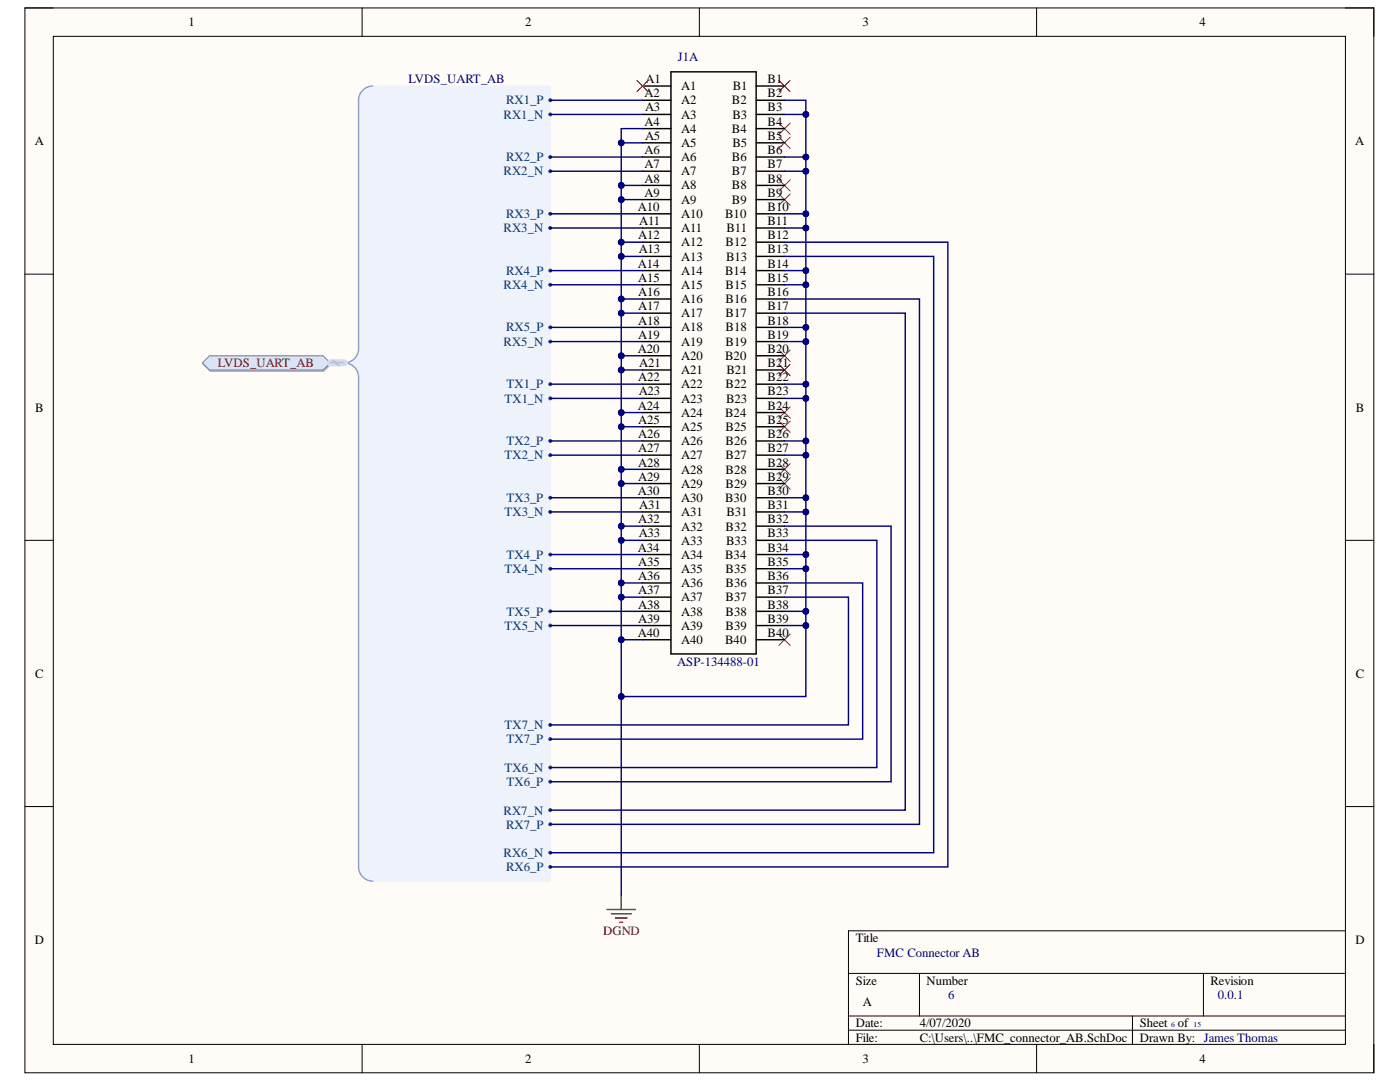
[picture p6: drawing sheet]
<svg xmlns="http://www.w3.org/2000/svg" width="279mm" height="216mm" viewBox="0 0 279 216" stroke-linecap="round" stroke-linejoin="round" font-family="sans-serif">
<path d="M5 1.6h269.2v212.5h-269.2z" fill-rule="evenodd" fill="#fffcf8"/>
<path d="M5 1.6h269.2v212.5h-269.2z" fill="none" stroke="#000" stroke-width=".2"/>
<path d="M10.6 7.3h257.9v201.1h-257.9z" fill-rule="evenodd" fill="#fffcf8"/>
<g fill="none" stroke="#000" stroke-width=".2">
<path d="M5 1.6h5.6M10.6 7.3h257.9v201.1h-257.9zM72.3 1.6v5.7M139.6 1.6v5.7M206.9 1.6v5.7M268.5 1.6h5.7v5.7M5 54.7h5.6M268.5 54.7h5.7M5 107.8h5.6M268.5 107.8h5.7M5 160.9h5.6M268.5 160.9h5.7"/>
<path d="M169.3 194.2h99.2M183.5 194.2v8.5M240.2 194.2v8.5M268.5 185.7h-99.2v22.7M72.3 208.4v5.7M139.6 208.4v5.7M169.3 202.7h99.2M169.3 205.6h99.2M206.9 208.4v5.7M226 202.7v5.7M274.2 208.4v5.7"/>
</g>
<path d="M124 178.7v2.8M121.1 181.5h5.7M122 182.3h4M122.9 183.2h2.2M123.7 184h.6" fill="none" stroke="#800000" stroke-width=".29"/>
<path d="M71.9 18.6l1.1-1.1 1.4-.3h35.4v158.6h-35.4l-1.4-.3-1.1-1.1-.3-1.4v-98.5l-.7-1.1-1.5-1 1.5-.9 .7-1.2v-50.3z" fill-rule="evenodd" fill="#edf2fb"/>
<path d="M71.9 18.6l1.1-1.1 1.4-.3h35.4v158.6h-35.4l-1.4-.3-1.1-1.1-.3-1.4v-98.5l-.7-1.1-1.5-1 1.5-.9 .7-1.2v-50.3z" fill="none" stroke="#edf2fb" stroke-width=".2"/>
<path d="M74.4 17.2a2.83 2.83 0 0 0-2.8 2.8v49.6a2.83 2.83 0 0 1-2.9 2.8 2.83 2.83 0 0 1 2.9 2.8v97.8a2.83 2.83 0 0 0 2.8 2.8" fill="none" stroke="#8f9ec9" stroke-width=".29"/>
<circle cx="109.8" cy="20" r=".28" fill="#003a70"/>
<circle cx="109.8" cy="20" r=".28" fill="none" stroke="#003a70" stroke-width=".2"/>
<circle cx="109.8" cy="22.8" r=".28" fill="#003a70"/>
<circle cx="109.8" cy="22.8" r=".28" fill="none" stroke="#003a70" stroke-width=".2"/>
<circle cx="109.8" cy="31.3" r=".28" fill="#003a70"/>
<circle cx="109.8" cy="31.3" r=".28" fill="none" stroke="#003a70" stroke-width=".2"/>
<circle cx="109.8" cy="34.2" r=".28" fill="#003a70"/>
<circle cx="109.8" cy="34.2" r=".28" fill="none" stroke="#003a70" stroke-width=".2"/>
<circle cx="109.8" cy="42.7" r=".28" fill="#003a70"/>
<circle cx="109.8" cy="42.7" r=".28" fill="none" stroke="#003a70" stroke-width=".2"/>
<circle cx="109.8" cy="45.5" r=".28" fill="#003a70"/>
<circle cx="109.8" cy="45.5" r=".28" fill="none" stroke="#003a70" stroke-width=".2"/>
<circle cx="109.8" cy="54" r=".28" fill="#003a70"/>
<circle cx="109.8" cy="54" r=".28" fill="none" stroke="#003a70" stroke-width=".2"/>
<circle cx="109.8" cy="56.8" r=".28" fill="#003a70"/>
<circle cx="109.8" cy="56.8" r=".28" fill="none" stroke="#003a70" stroke-width=".2"/>
<circle cx="109.8" cy="65.3" r=".28" fill="#003a70"/>
<circle cx="109.8" cy="65.3" r=".28" fill="none" stroke="#003a70" stroke-width=".2"/>
<circle cx="109.8" cy="68.2" r=".28" fill="#003a70"/>
<circle cx="109.8" cy="68.2" r=".28" fill="none" stroke="#003a70" stroke-width=".2"/>
<circle cx="109.8" cy="76.7" r=".28" fill="#003a70"/>
<circle cx="109.8" cy="76.7" r=".28" fill="none" stroke="#003a70" stroke-width=".2"/>
<circle cx="109.8" cy="79.5" r=".28" fill="#003a70"/>
<circle cx="109.8" cy="79.5" r=".28" fill="none" stroke="#003a70" stroke-width=".2"/>
<circle cx="109.8" cy="88" r=".28" fill="#003a70"/>
<circle cx="109.8" cy="88" r=".28" fill="none" stroke="#003a70" stroke-width=".2"/>
<circle cx="109.8" cy="90.8" r=".28" fill="#003a70"/>
<circle cx="109.8" cy="90.8" r=".28" fill="none" stroke="#003a70" stroke-width=".2"/>
<circle cx="109.8" cy="99.3" r=".28" fill="#003a70"/>
<circle cx="109.8" cy="99.3" r=".28" fill="none" stroke="#003a70" stroke-width=".2"/>
<circle cx="109.8" cy="102.2" r=".28" fill="#003a70"/>
<circle cx="109.8" cy="102.2" r=".28" fill="none" stroke="#003a70" stroke-width=".2"/>
<circle cx="109.8" cy="110.7" r=".28" fill="#003a70"/>
<circle cx="109.8" cy="110.7" r=".28" fill="none" stroke="#003a70" stroke-width=".2"/>
<circle cx="109.8" cy="113.5" r=".28" fill="#003a70"/>
<circle cx="109.8" cy="113.5" r=".28" fill="none" stroke="#003a70" stroke-width=".2"/>
<circle cx="109.8" cy="122" r=".28" fill="#003a70"/>
<circle cx="109.8" cy="122" r=".28" fill="none" stroke="#003a70" stroke-width=".2"/>
<circle cx="109.8" cy="124.8" r=".28" fill="#003a70"/>
<circle cx="109.8" cy="124.8" r=".28" fill="none" stroke="#003a70" stroke-width=".2"/>
<circle cx="109.8" cy="156" r=".28" fill="#003a70"/>
<circle cx="109.8" cy="156" r=".28" fill="none" stroke="#003a70" stroke-width=".2"/>
<circle cx="109.8" cy="153.1" r=".28" fill="#003a70"/>
<circle cx="109.8" cy="153.1" r=".28" fill="none" stroke="#003a70" stroke-width=".2"/>
<circle cx="109.8" cy="147.5" r=".28" fill="#003a70"/>
<circle cx="109.8" cy="147.5" r=".28" fill="none" stroke="#003a70" stroke-width=".2"/>
<circle cx="109.8" cy="144.6" r=".28" fill="#003a70"/>
<circle cx="109.8" cy="144.6" r=".28" fill="none" stroke="#003a70" stroke-width=".2"/>
<circle cx="109.8" cy="164.5" r=".28" fill="#003a70"/>
<circle cx="109.8" cy="164.5" r=".28" fill="none" stroke="#003a70" stroke-width=".2"/>
<circle cx="109.8" cy="161.6" r=".28" fill="#003a70"/>
<circle cx="109.8" cy="161.6" r=".28" fill="none" stroke="#003a70" stroke-width=".2"/>
<circle cx="109.8" cy="173" r=".28" fill="#003a70"/>
<circle cx="109.8" cy="173" r=".28" fill="none" stroke="#003a70" stroke-width=".2"/>
<circle cx="109.8" cy="170.1" r=".28" fill="#003a70"/>
<circle cx="109.8" cy="170.1" r=".28" fill="none" stroke="#003a70" stroke-width=".2"/>
<path d="M40.5 72.7l1.4-1.4h22.7l1.4 1.4-1.4 1.4h-22.7z" fill-rule="evenodd" fill="#bac0ca"/>
<path d="M40.5 72.7l1.4-1.4h22.7l1.4 1.4-1.4 1.4h-22.7z" fill="none" stroke="#a6acb6" stroke-width=".2"/>
<path d="M40.4 72.4l1.4-1.4h22.7l1.4 1.4-1.4 1.4h-22.7z" fill-rule="evenodd" fill="#d5e4ff"/>
<path d="M40.4 72.4l1.4-1.4h22.7l1.4 1.4-1.4 1.4h-22.7z" fill="none" stroke="#71809b" stroke-width=".2"/>
<g fill="none" stroke="#f00" stroke-width=".2">
<path d="M155.4 16l2.3 2.3M157.7 16l-2.3 2.3M155.4 38.7l2.3 2.3M155.4 35.9l2.3 2.2M155.4 27.4l2.3 2.2M155.4 24.5l2.3 2.3M157.7 38.7l-2.3 2.3M157.7 35.9l-2.3 2.2M157.7 27.4l-2.3 2.2M157.7 24.5l-2.3 2.3M155.4 72.7l2.3 2.3M155.4 69.9l2.3 2.2"/>
<path d="M157.7 72.7l-2.3 2.3M157.7 69.9l-2.3 2.2M155.4 95.4l2.3 2.2M155.4 92.5l2.3 2.3M155.4 84l2.3 2.3M155.4 81.2l2.3 2.3M157.7 95.4l-2.3 2.2M157.7 92.5l-2.3 2.3M157.7 84l-2.3 2.3M157.7 81.2l-2.3 2.3M155.4 126.5l2.3 2.3M157.7 126.5l-2.3 2.3"/>
</g>
<g fill="none" stroke="#000" stroke-width=".29">
<path d="M128.2 20h5.7M128.2 17.2h5.7M133.9 14.3h17v116.2h-17zM150.9 20h5.7M150.9 17.2h5.7M128.2 39.8h5.7M128.2 37h5.7M128.2 34.2h5.7M128.2 31.3h5.7M128.2 28.5h5.7M128.2 25.7h5.7M128.2 22.8h5.7"/>
<path d="M150.9 39.8h5.7M150.9 37h5.7M150.9 34.2h5.7M150.9 31.3h5.7M150.9 28.5h5.7M150.9 25.7h5.7M150.9 22.8h5.7M128.2 59.7h5.7M128.2 56.8h5.7M128.2 54h5.7M128.2 51.2h5.7M128.2 48.3h5.7"/>
<path d="M128.2 45.5h5.7M128.2 42.7h5.7M150.9 59.7h5.7M150.9 56.8h5.7M150.9 54h5.7M150.9 51.2h5.7M150.9 48.3h5.7M150.9 45.5h5.7M150.9 42.7h5.7M128.2 79.5h5.7M128.2 76.7h5.7M128.2 73.8h5.7"/>
<path d="M128.2 71h5.7M128.2 68.2h5.7M128.2 65.3h5.7M128.2 62.5h5.7M150.9 79.5h5.7M150.9 76.7h5.7M150.9 73.8h5.7M150.9 71h5.7M150.9 68.2h5.7M150.9 65.3h5.7M150.9 62.5h5.7M128.2 99.3h5.7"/>
<path d="M128.2 96.5h5.7M128.2 93.7h5.7M128.2 90.8h5.7M128.2 88h5.7M128.2 85.2h5.7M128.2 82.3h5.7M150.9 99.3h5.7M150.9 96.5h5.7M150.9 93.7h5.7M150.9 90.8h5.7M150.9 88h5.7M150.9 85.2h5.7"/>
<path d="M150.9 82.3h5.7M128.2 119.2h5.7M128.2 116.3h5.7M128.2 113.5h5.7M128.2 110.7h5.7M128.2 107.8h5.7M128.2 105h5.7M128.2 102.2h5.7M150.9 119.2h5.7M150.9 116.3h5.7M150.9 113.5h5.7M150.9 110.7h5.7"/>
<path d="M150.9 107.8h5.7M150.9 105h5.7M150.9 102.2h5.7M128.2 127.7h5.7M128.2 124.8h5.7M128.2 122h5.7M150.9 127.7h5.7M150.9 124.8h5.7M150.9 122h5.7"/>
</g>
<path d="M156.6 22.8h4.2" fill="none" stroke="#000080" stroke-width=".29"/>
<circle cx="160.8" cy="22.8" r=".57" fill="#000080"/>
<circle cx="160.8" cy="22.8" r=".57" fill="none" stroke="#000080" stroke-width=".2"/>
<path d="M65.9 72.4h2.8" fill="none" stroke="#cbdaff" stroke-width="1.4"/>
<path d="M66.5 71.9l1.1 1" fill="none" stroke="#adbce7" stroke-width=".42"/>
<path d="M65.9 72.4h2.8" fill="none" stroke="#adbce7" stroke-width=".29"/>
<g fill="none" stroke="#000080" stroke-width=".29">
<path d="M109.8 20h18.4M156.6 20h4.2v119h-36.8M109.8 34.2h18.4M109.8 31.3h18.4M109.8 22.8h18.4M109.8 56.8h18.4M109.8 54h18.4M109.8 45.5h18.4M109.8 42.7h18.4M156.6 48.3h32.6v124.7h-79.4M156.6 51.2h29.7v119h-76.5M156.6 59.7h26.9v104.8h-73.7"/>
<path d="M109.8 79.5h18.4M109.8 76.7h18.4M109.8 68.2h18.4M109.8 65.3h18.4M156.6 62.5h24.1v99.2h-70.9M109.8 99.3h18.4M109.8 90.8h18.4M109.8 88h18.4M109.8 113.5h18.4M109.8 110.7h18.4M109.8 102.2h18.4M156.6 116.3h15.6v31.2h-62.4"/>
<path d="M156.6 119.2h12.7v25.5h-59.5M156.6 105h21.2v51h-68M156.6 107.8h18.4v45.4h-65.2M109.8 124.8h18.4M109.8 122h18.4"/>
</g>
<circle cx="160.8" cy="22.8" r=".57" fill="#000080"/>
<circle cx="160.8" cy="22.8" r=".57" fill="none" stroke="#000080" stroke-width=".2"/>
<circle cx="160.8" cy="31.3" r=".57" fill="#000080"/>
<circle cx="160.8" cy="31.3" r=".57" fill="none" stroke="#000080" stroke-width=".2"/>
<circle cx="160.8" cy="34.2" r=".57" fill="#000080"/>
<circle cx="160.8" cy="34.2" r=".57" fill="none" stroke="#000080" stroke-width=".2"/>
<circle cx="160.8" cy="42.7" r=".57" fill="#000080"/>
<circle cx="160.8" cy="42.7" r=".57" fill="none" stroke="#000080" stroke-width=".2"/>
<circle cx="160.8" cy="45.5" r=".57" fill="#000080"/>
<circle cx="160.8" cy="45.5" r=".57" fill="none" stroke="#000080" stroke-width=".2"/>
<circle cx="160.8" cy="54" r=".57" fill="#000080"/>
<circle cx="160.8" cy="54" r=".57" fill="none" stroke="#000080" stroke-width=".2"/>
<circle cx="160.8" cy="56.8" r=".57" fill="#000080"/>
<circle cx="160.8" cy="56.8" r=".57" fill="none" stroke="#000080" stroke-width=".2"/>
<circle cx="160.8" cy="65.3" r=".57" fill="#000080"/>
<circle cx="160.8" cy="65.3" r=".57" fill="none" stroke="#000080" stroke-width=".2"/>
<circle cx="160.8" cy="68.2" r=".57" fill="#000080"/>
<circle cx="160.8" cy="68.2" r=".57" fill="none" stroke="#000080" stroke-width=".2"/>
<circle cx="160.8" cy="76.7" r=".57" fill="#000080"/>
<circle cx="160.8" cy="76.7" r=".57" fill="none" stroke="#000080" stroke-width=".2"/>
<circle cx="160.8" cy="79.5" r=".57" fill="#000080"/>
<circle cx="160.8" cy="79.5" r=".57" fill="none" stroke="#000080" stroke-width=".2"/>
<circle cx="160.8" cy="88" r=".57" fill="#000080"/>
<circle cx="160.8" cy="88" r=".57" fill="none" stroke="#000080" stroke-width=".2"/>
<circle cx="160.8" cy="90.8" r=".57" fill="#000080"/>
<circle cx="160.8" cy="90.8" r=".57" fill="none" stroke="#000080" stroke-width=".2"/>
<circle cx="160.8" cy="99.3" r=".57" fill="#000080"/>
<circle cx="160.8" cy="99.3" r=".57" fill="none" stroke="#000080" stroke-width=".2"/>
<circle cx="160.8" cy="102.2" r=".57" fill="#000080"/>
<circle cx="160.8" cy="102.2" r=".57" fill="none" stroke="#000080" stroke-width=".2"/>
<circle cx="160.8" cy="110.7" r=".57" fill="#000080"/>
<circle cx="160.8" cy="110.7" r=".57" fill="none" stroke="#000080" stroke-width=".2"/>
<circle cx="160.8" cy="113.5" r=".57" fill="#000080"/>
<circle cx="160.8" cy="113.5" r=".57" fill="none" stroke="#000080" stroke-width=".2"/>
<circle cx="160.8" cy="122" r=".57" fill="#000080"/>
<circle cx="160.8" cy="122" r=".57" fill="none" stroke="#000080" stroke-width=".2"/>
<circle cx="160.8" cy="124.8" r=".57" fill="#000080"/>
<circle cx="160.8" cy="124.8" r=".57" fill="none" stroke="#000080" stroke-width=".2"/>
<circle cx="124" cy="139" r=".57" fill="#000080"/>
<circle cx="124" cy="139" r=".57" fill="none" stroke="#000080" stroke-width=".2"/>
<path d="M124 127.7h4.2" fill="none" stroke="#000080" stroke-width=".29"/>
<circle cx="124" cy="127.7" r=".57" fill="#000080"/>
<circle cx="124" cy="127.7" r=".57" fill="none" stroke="#000080" stroke-width=".2"/>
<path d="M124 119.2h4.2" fill="none" stroke="#000080" stroke-width=".29"/>
<circle cx="124" cy="119.2" r=".57" fill="#000080"/>
<circle cx="124" cy="119.2" r=".57" fill="none" stroke="#000080" stroke-width=".2"/>
<path d="M124 116.3h4.2" fill="none" stroke="#000080" stroke-width=".29"/>
<circle cx="124" cy="116.3" r=".57" fill="#000080"/>
<circle cx="124" cy="116.3" r=".57" fill="none" stroke="#000080" stroke-width=".2"/>
<path d="M124 107.8h4.2" fill="none" stroke="#000080" stroke-width=".29"/>
<circle cx="124" cy="107.8" r=".57" fill="#000080"/>
<circle cx="124" cy="107.8" r=".57" fill="none" stroke="#000080" stroke-width=".2"/>
<path d="M124 105h4.2" fill="none" stroke="#000080" stroke-width=".29"/>
<circle cx="124" cy="105" r=".57" fill="#000080"/>
<circle cx="124" cy="105" r=".57" fill="none" stroke="#000080" stroke-width=".2"/>
<path d="M124 96.5h4.2" fill="none" stroke="#000080" stroke-width=".29"/>
<circle cx="124" cy="96.5" r=".57" fill="#000080"/>
<circle cx="124" cy="96.5" r=".57" fill="none" stroke="#000080" stroke-width=".2"/>
<path d="M124 93.7h4.2" fill="none" stroke="#000080" stroke-width=".29"/>
<circle cx="124" cy="93.7" r=".57" fill="#000080"/>
<circle cx="124" cy="93.7" r=".57" fill="none" stroke="#000080" stroke-width=".2"/>
<path d="M124 85.2h4.2" fill="none" stroke="#000080" stroke-width=".29"/>
<circle cx="124" cy="85.2" r=".57" fill="#000080"/>
<circle cx="124" cy="85.2" r=".57" fill="none" stroke="#000080" stroke-width=".2"/>
<path d="M124 82.3h4.2" fill="none" stroke="#000080" stroke-width=".29"/>
<circle cx="124" cy="82.3" r=".57" fill="#000080"/>
<circle cx="124" cy="82.3" r=".57" fill="none" stroke="#000080" stroke-width=".2"/>
<path d="M124 73.8h4.2" fill="none" stroke="#000080" stroke-width=".29"/>
<circle cx="124" cy="73.8" r=".57" fill="#000080"/>
<circle cx="124" cy="73.8" r=".57" fill="none" stroke="#000080" stroke-width=".2"/>
<path d="M124 71h4.2" fill="none" stroke="#000080" stroke-width=".29"/>
<circle cx="124" cy="71" r=".57" fill="#000080"/>
<circle cx="124" cy="71" r=".57" fill="none" stroke="#000080" stroke-width=".2"/>
<path d="M124 62.5h4.2" fill="none" stroke="#000080" stroke-width=".29"/>
<circle cx="124" cy="62.5" r=".57" fill="#000080"/>
<circle cx="124" cy="62.5" r=".57" fill="none" stroke="#000080" stroke-width=".2"/>
<path d="M124 59.7h4.2" fill="none" stroke="#000080" stroke-width=".29"/>
<circle cx="124" cy="59.7" r=".57" fill="#000080"/>
<circle cx="124" cy="59.7" r=".57" fill="none" stroke="#000080" stroke-width=".2"/>
<path d="M124 51.2h4.2" fill="none" stroke="#000080" stroke-width=".29"/>
<circle cx="124" cy="51.2" r=".57" fill="#000080"/>
<circle cx="124" cy="51.2" r=".57" fill="none" stroke="#000080" stroke-width=".2"/>
<path d="M124 48.3h4.2" fill="none" stroke="#000080" stroke-width=".29"/>
<circle cx="124" cy="48.3" r=".57" fill="#000080"/>
<circle cx="124" cy="48.3" r=".57" fill="none" stroke="#000080" stroke-width=".2"/>
<path d="M124 39.8h4.2" fill="none" stroke="#000080" stroke-width=".29"/>
<circle cx="124" cy="39.8" r=".57" fill="#000080"/>
<circle cx="124" cy="39.8" r=".57" fill="none" stroke="#000080" stroke-width=".2"/>
<path d="M124 37h4.2" fill="none" stroke="#000080" stroke-width=".29"/>
<circle cx="124" cy="37" r=".57" fill="#000080"/>
<circle cx="124" cy="37" r=".57" fill="none" stroke="#000080" stroke-width=".2"/>
<path d="M124 28.5h4.2" fill="none" stroke="#000080" stroke-width=".29"/>
<circle cx="124" cy="28.5" r=".57" fill="#000080"/>
<circle cx="124" cy="28.5" r=".57" fill="none" stroke="#000080" stroke-width=".2"/>
<path d="M124 25.7h4.2M156.6 124.8h4.2" fill="none" stroke="#000080" stroke-width=".29"/>
<circle cx="160.8" cy="124.8" r=".57" fill="#000080"/>
<circle cx="160.8" cy="124.8" r=".57" fill="none" stroke="#000080" stroke-width=".2"/>
<path d="M156.6 122h4.2" fill="none" stroke="#000080" stroke-width=".29"/>
<circle cx="160.8" cy="122" r=".57" fill="#000080"/>
<circle cx="160.8" cy="122" r=".57" fill="none" stroke="#000080" stroke-width=".2"/>
<path d="M156.6 113.5h4.2" fill="none" stroke="#000080" stroke-width=".29"/>
<circle cx="160.8" cy="113.5" r=".57" fill="#000080"/>
<circle cx="160.8" cy="113.5" r=".57" fill="none" stroke="#000080" stroke-width=".2"/>
<path d="M156.6 110.7h4.2" fill="none" stroke="#000080" stroke-width=".29"/>
<circle cx="160.8" cy="110.7" r=".57" fill="#000080"/>
<circle cx="160.8" cy="110.7" r=".57" fill="none" stroke="#000080" stroke-width=".2"/>
<path d="M156.6 102.2h4.2" fill="none" stroke="#000080" stroke-width=".29"/>
<circle cx="160.8" cy="102.2" r=".57" fill="#000080"/>
<circle cx="160.8" cy="102.2" r=".57" fill="none" stroke="#000080" stroke-width=".2"/>
<path d="M156.6 99.3h4.2" fill="none" stroke="#000080" stroke-width=".29"/>
<circle cx="160.8" cy="99.3" r=".57" fill="#000080"/>
<circle cx="160.8" cy="99.3" r=".57" fill="none" stroke="#000080" stroke-width=".2"/>
<path d="M156.6 90.8h4.2" fill="none" stroke="#000080" stroke-width=".29"/>
<circle cx="160.8" cy="90.8" r=".57" fill="#000080"/>
<circle cx="160.8" cy="90.8" r=".57" fill="none" stroke="#000080" stroke-width=".2"/>
<path d="M156.6 88h4.2" fill="none" stroke="#000080" stroke-width=".29"/>
<circle cx="160.8" cy="88" r=".57" fill="#000080"/>
<circle cx="160.8" cy="88" r=".57" fill="none" stroke="#000080" stroke-width=".2"/>
<path d="M156.6 79.5h4.2" fill="none" stroke="#000080" stroke-width=".29"/>
<circle cx="160.8" cy="79.5" r=".57" fill="#000080"/>
<circle cx="160.8" cy="79.5" r=".57" fill="none" stroke="#000080" stroke-width=".2"/>
<path d="M156.6 76.7h4.2" fill="none" stroke="#000080" stroke-width=".29"/>
<circle cx="160.8" cy="76.7" r=".57" fill="#000080"/>
<circle cx="160.8" cy="76.7" r=".57" fill="none" stroke="#000080" stroke-width=".2"/>
<path d="M156.6 68.2h4.2" fill="none" stroke="#000080" stroke-width=".29"/>
<circle cx="160.8" cy="68.2" r=".57" fill="#000080"/>
<circle cx="160.8" cy="68.2" r=".57" fill="none" stroke="#000080" stroke-width=".2"/>
<path d="M156.6 65.3h4.2" fill="none" stroke="#000080" stroke-width=".29"/>
<circle cx="160.8" cy="65.3" r=".57" fill="#000080"/>
<circle cx="160.8" cy="65.3" r=".57" fill="none" stroke="#000080" stroke-width=".2"/>
<path d="M156.6 56.8h4.2" fill="none" stroke="#000080" stroke-width=".29"/>
<circle cx="160.8" cy="56.8" r=".57" fill="#000080"/>
<circle cx="160.8" cy="56.8" r=".57" fill="none" stroke="#000080" stroke-width=".2"/>
<path d="M156.6 54h4.2" fill="none" stroke="#000080" stroke-width=".29"/>
<circle cx="160.8" cy="54" r=".57" fill="#000080"/>
<circle cx="160.8" cy="54" r=".57" fill="none" stroke="#000080" stroke-width=".2"/>
<path d="M156.6 45.5h4.2" fill="none" stroke="#000080" stroke-width=".29"/>
<circle cx="160.8" cy="45.5" r=".57" fill="#000080"/>
<circle cx="160.8" cy="45.5" r=".57" fill="none" stroke="#000080" stroke-width=".2"/>
<path d="M156.6 42.7h4.2" fill="none" stroke="#000080" stroke-width=".29"/>
<circle cx="160.8" cy="42.7" r=".57" fill="#000080"/>
<circle cx="160.8" cy="42.7" r=".57" fill="none" stroke="#000080" stroke-width=".2"/>
<path d="M156.6 34.2h4.2" fill="none" stroke="#000080" stroke-width=".29"/>
<circle cx="160.8" cy="34.2" r=".57" fill="#000080"/>
<circle cx="160.8" cy="34.2" r=".57" fill="none" stroke="#000080" stroke-width=".2"/>
<path d="M156.6 31.3h4.2" fill="none" stroke="#000080" stroke-width=".29"/>
<circle cx="160.8" cy="31.3" r=".57" fill="#000080"/>
<circle cx="160.8" cy="31.3" r=".57" fill="none" stroke="#000080" stroke-width=".2"/>
<path d="M124 25.7v153" fill="none" stroke="#000080" stroke-width=".29"/>
<circle cx="124" cy="139" r=".57" fill="#000080"/>
<circle cx="124" cy="139" r=".57" fill="none" stroke="#000080" stroke-width=".2"/>
<circle cx="124" cy="127.7" r=".57" fill="#000080"/>
<circle cx="124" cy="127.7" r=".57" fill="none" stroke="#000080" stroke-width=".2"/>
<circle cx="124" cy="119.2" r=".57" fill="#000080"/>
<circle cx="124" cy="119.2" r=".57" fill="none" stroke="#000080" stroke-width=".2"/>
<circle cx="124" cy="116.3" r=".57" fill="#000080"/>
<circle cx="124" cy="116.3" r=".57" fill="none" stroke="#000080" stroke-width=".2"/>
<circle cx="124" cy="107.8" r=".57" fill="#000080"/>
<circle cx="124" cy="107.8" r=".57" fill="none" stroke="#000080" stroke-width=".2"/>
<circle cx="124" cy="105" r=".57" fill="#000080"/>
<circle cx="124" cy="105" r=".57" fill="none" stroke="#000080" stroke-width=".2"/>
<circle cx="124" cy="96.5" r=".57" fill="#000080"/>
<circle cx="124" cy="96.5" r=".57" fill="none" stroke="#000080" stroke-width=".2"/>
<circle cx="124" cy="93.7" r=".57" fill="#000080"/>
<circle cx="124" cy="93.7" r=".57" fill="none" stroke="#000080" stroke-width=".2"/>
<circle cx="124" cy="85.2" r=".57" fill="#000080"/>
<circle cx="124" cy="85.2" r=".57" fill="none" stroke="#000080" stroke-width=".2"/>
<circle cx="124" cy="82.3" r=".57" fill="#000080"/>
<circle cx="124" cy="82.3" r=".57" fill="none" stroke="#000080" stroke-width=".2"/>
<circle cx="124" cy="73.8" r=".57" fill="#000080"/>
<circle cx="124" cy="73.8" r=".57" fill="none" stroke="#000080" stroke-width=".2"/>
<circle cx="124" cy="71" r=".57" fill="#000080"/>
<circle cx="124" cy="71" r=".57" fill="none" stroke="#000080" stroke-width=".2"/>
<circle cx="124" cy="62.5" r=".57" fill="#000080"/>
<circle cx="124" cy="62.5" r=".57" fill="none" stroke="#000080" stroke-width=".2"/>
<circle cx="124" cy="59.7" r=".57" fill="#000080"/>
<circle cx="124" cy="59.7" r=".57" fill="none" stroke="#000080" stroke-width=".2"/>
<circle cx="124" cy="51.2" r=".57" fill="#000080"/>
<circle cx="124" cy="51.2" r=".57" fill="none" stroke="#000080" stroke-width=".2"/>
<circle cx="124" cy="48.3" r=".57" fill="#000080"/>
<circle cx="124" cy="48.3" r=".57" fill="none" stroke="#000080" stroke-width=".2"/>
<circle cx="124" cy="39.8" r=".57" fill="#000080"/>
<circle cx="124" cy="39.8" r=".57" fill="none" stroke="#000080" stroke-width=".2"/>
<circle cx="124" cy="37" r=".57" fill="#000080"/>
<circle cx="124" cy="37" r=".57" fill="none" stroke="#000080" stroke-width=".2"/>
<circle cx="124" cy="28.5" r=".57" fill="#000080"/>
<circle cx="124" cy="28.5" r=".57" fill="none" stroke="#000080" stroke-width=".2"/>
<path d="M127.1 16l2.3 2.3M129.4 16l-2.3 2.3" fill="none" stroke="#f00" stroke-width=".2"/>
<g font-size="2.5">
<text x="37.6" y="5.2">1</text>
<text x="104.8" y="5.2">2</text>
<text x="172.1" y="5.2">3</text>
<text x="239.4" y="5.2">4</text>
<text x="128.8" y="16.6">A1</text>
<text x="153.2" y="16.6">B1</text>
<text x="128.7" y="19.4">A2</text>
<text x="128.7" y="22.2">A3</text>
<text x="135.9" y="23.7">A3</text>
<text x="135.9" y="20.8">A2</text>
<text x="135.9" y="18">A1</text>
<text x="146.1" y="20.8">B2</text>
<text x="146.2" y="23.7">B3</text>
<text x="146.2" y="18">B1</text>
<text x="153.2" y="22.2">B3</text>
<text x="153.2" y="19.4">B2</text>
<text x="6.9" y="29">A</text>
<text x="128.7" y="25.1">A4</text>
<text x="128.7" y="27.9">A5</text>
<text x="135.9" y="29.3">A5</text>
<text x="135.9" y="26.5">A4</text>
<text x="146.1" y="26.5">B4</text>
<text x="146.2" y="29.3">B5</text>
<text x="153.2" y="27.9">B5</text>
<text x="153.2" y="25.1">B4</text>
<text x="270.4" y="29">A</text>
<text x="128.7" y="33.6">A7</text>
<text x="128.7" y="30.8">A6</text>
<text x="135.9" y="35">A7</text>
<text x="135.9" y="32.1">A6</text>
<text x="146.1" y="35">B7</text>
<text x="146.1" y="32.1">B6</text>
<text x="153.2" y="33.6">B7</text>
<text x="153.2" y="30.8">B6</text>
<text x="128.7" y="39.2">A9</text>
<text x="128.7" y="36.4">A8</text>
<text x="135.9" y="40.7">A9</text>
<text x="135.9" y="37.8">A8</text>
<text x="146.1" y="40.7">B9</text>
<text x="146.1" y="37.8">B8</text>
<text x="153.2" y="39.2">B9</text>
<text x="153.2" y="36.4">B8</text>
<text x="127.3" y="42.1">A10</text>
<text x="127.4" y="47.8">A12</text>
<text x="127.6" y="44.9">A11</text>
<text x="135.9" y="46.3">A11</text>
<text x="135.9" y="43.5">A10</text>
<text x="144.7" y="43.5">B10</text>
<text x="145" y="46.3">B11</text>
<text x="153.2" y="47.8">B12</text>
<text x="153.2" y="44.9">B11</text>
<text x="153.2" y="42.1">B10</text>
<text x="127.3" y="53.4">A14</text>
<text x="127.5" y="50.6">A13</text>
<text x="135.9" y="52">A13</text>
<text x="135.9" y="49.1">A12</text>
<text x="144.8" y="49.1">B12</text>
<text x="144.9" y="52">B13</text>
<text x="153.2" y="53.4">B14</text>
<text x="153.2" y="50.6">B13</text>
<text x="127.4" y="59.1">A16</text>
<text x="127.4" y="56.2">A15</text>
<text x="135.9" y="57.7">A15</text>
<text x="135.9" y="54.8">A14</text>
<text x="144.7" y="54.8">B14</text>
<text x="144.8" y="57.7">B15</text>
<text x="153.2" y="59.1">B16</text>
<text x="153.2" y="56.2">B15</text>
<text x="127.4" y="64.8">A18</text>
<text x="127.4" y="61.9">A17</text>
<text x="135.9" y="63.3">A17</text>
<text x="135.9" y="60.5">A16</text>
<text x="144.8" y="63.3">B17</text>
<text x="144.8" y="60.5">B16</text>
<text x="153.2" y="64.8">B18</text>
<text x="153.2" y="61.9">B17</text>
<text x="127.3" y="70.4">A20</text>
<text x="127.4" y="67.6">A19</text>
<text x="135.9" y="71.8">A20</text>
<text x="135.9" y="69">A19</text>
<text x="135.9" y="66.1">A18</text>
<text x="144.7" y="71.8">B20</text>
<text x="144.8" y="69">B19</text>
<text x="144.8" y="66.1">B18</text>
<text x="153.2" y="70.4">B20</text>
<text x="153.2" y="67.6">B19</text>
<text x="127.4" y="76.1">A22</text>
<text x="127.6" y="73.2">A21</text>
<text x="135.9" y="77.5">A22</text>
<text x="135.9" y="74.7">A21</text>
<text x="144.8" y="77.5">B22</text>
<text x="145" y="74.7">B21</text>
<text x="153.2" y="76.1">B22</text>
<text x="153.2" y="73.2">B21</text>
<text x="7" y="82.1">B</text>
<text x="127.3" y="81.8">A24</text>
<text x="127.5" y="78.9">A23</text>
<text x="135.9" y="83.1">A24</text>
<text x="135.9" y="80.3">A23</text>
<text x="144.7" y="83.1">B24</text>
<text x="144.9" y="80.3">B23</text>
<text x="153.2" y="81.8">B24</text>
<text x="153.2" y="78.9">B23</text>
<text x="270.6" y="82.1">B</text>
<text x="127.4" y="87.4">A26</text>
<text x="127.4" y="84.6">A25</text>
<text x="135.9" y="88.8">A26</text>
<text x="135.9" y="86">A25</text>
<text x="144.8" y="88.8">B26</text>
<text x="144.8" y="86">B25</text>
<text x="153.2" y="87.4">B26</text>
<text x="153.2" y="84.6">B25</text>
<text x="127.4" y="95.9">A29</text>
<text x="127.4" y="93.1">A28</text>
<text x="127.4" y="90.2">A27</text>
<text x="135.9" y="94.5">A28</text>
<text x="135.9" y="91.7">A27</text>
<text x="144.8" y="94.5">B28</text>
<text x="144.8" y="91.7">B27</text>
<text x="153.2" y="95.9">B29</text>
<text x="153.2" y="93.1">B28</text>
<text x="153.2" y="90.2">B27</text>
<text x="127.3" y="98.8">A30</text>
<text x="127.6" y="101.6">A31</text>
<text x="135.9" y="100.2">A30</text>
<text x="135.9" y="97.3">A29</text>
<text x="144.7" y="100.2">B30</text>
<text x="144.8" y="97.3">B29</text>
<text x="153.2" y="101.6">B31</text>
<text x="153.2" y="98.8">B30</text>
<text x="127.4" y="104.4">A32</text>
<text x="127.5" y="107.2">A33</text>
<text x="135.9" y="105.9">A32</text>
<text x="135.9" y="103">A31</text>
<text x="144.8" y="105.9">B32</text>
<text x="145" y="103">B31</text>
<text x="153.2" y="107.2">B33</text>
<text x="153.2" y="104.4">B32</text>
<text x="127.3" y="110.1">A34</text>
<text x="127.4" y="112.9">A35</text>
<text x="135.9" y="111.5">A34</text>
<text x="135.9" y="108.7">A33</text>
<text x="144.7" y="111.5">B34</text>
<text x="144.9" y="108.7">B33</text>
<text x="153.2" y="112.9">B35</text>
<text x="153.2" y="110.1">B34</text>
<text x="127.4" y="118.6">A37</text>
<text x="127.4" y="115.8">A36</text>
<text x="135.9" y="120">A37</text>
<text x="135.9" y="117.2">A36</text>
<text x="135.9" y="114.3">A35</text>
<text x="144.8" y="120">B37</text>
<text x="144.8" y="117.2">B36</text>
<text x="144.8" y="114.3">B35</text>
<text x="153.2" y="118.6">B37</text>
<text x="153.2" y="115.8">B36</text>
<text x="127.4" y="124.2">A39</text>
<text x="127.4" y="121.4">A38</text>
<text x="135.9" y="125.7">A39</text>
<text x="135.9" y="122.9">A38</text>
<text x="144.8" y="125.7">B39</text>
<text x="144.8" y="122.9">B38</text>
<text x="153.2" y="124.2">B39</text>
<text x="153.2" y="121.4">B38</text>
<text x="127.3" y="127.1">A40</text>
<text x="135.9" y="128.5">A40</text>
<text x="144.7" y="128.5">B40</text>
<text x="153.2" y="127.1">B40</text>
<text x="7" y="135.2">C</text>
<text x="270.6" y="135.2">C</text>
<text x="6.9" y="188.3">D</text>
<text x="170.8" y="188">Title</text>
<text x="270.5" y="188.3">D</text>
<text x="170.8" y="196.5">Size</text>
<text x="184.9" y="196.5">Number</text>
<text x="241.6" y="196.5">Revision</text>
<text x="172.2" y="200.8">A</text>
<text x="170.8" y="205">Date:</text>
<text x="170.8" y="207.9">File:</text>
<text x="183.6" y="205">4/07/2020</text>
<text x="183.6" y="207.9">C:\Users\..\FMC_connector_AB.SchDoc</text>
<text x="227.5" y="205">Sheet</text>
<text x="227.5" y="207.9">Drawn By: James Thomas</text>
<text x="235.1" y="205">of</text>
<text x="37.6" y="212.1">1</text>
<text x="104.8" y="212.1">2</text>
<text x="172.1" y="212.1">3</text>
<text x="239.4" y="212.1">4</text>
</g>
<g font-size="2.5" fill="#000080">
<text x="81.5" y="16.6">LVDS_UART_AB</text>
<text x="135.3" y="12.2">J1A</text>
<text x="135.2" y="132.9">ASP-134488-01</text>
<text x="175" y="190.9">FMC Connector AB</text>
<text x="189.2" y="199.3">6</text>
<text x="243" y="199.3">0.0.1</text>
</g>
<g font-size="2.5" fill="#003a70">
<text x="100.5" y="23.7">RX1_N</text>
<text x="101" y="20.8">RX1_P</text>
<text x="100.5" y="35">RX2_N</text>
<text x="101" y="32.1">RX2_P</text>
<text x="100.5" y="46.3">RX3_N</text>
<text x="101" y="43.5">RX3_P</text>
<text x="100.5" y="57.7">RX4_N</text>
<text x="101" y="54.8">RX4_P</text>
<text x="100.5" y="69">RX5_N</text>
<text x="101" y="66.1">RX5_P</text>
<text x="101.1" y="77.5">TX1_P</text>
<text x="100.7" y="80.3">TX1_N</text>
<text x="101.1" y="88.8">TX2_P</text>
<text x="100.7" y="91.7">TX2_N</text>
<text x="101.1" y="100.2">TX3_P</text>
<text x="100.7" y="103">TX3_N</text>
<text x="101.1" y="111.5">TX4_P</text>
<text x="100.7" y="114.3">TX4_N</text>
<text x="100.7" y="125.7">TX5_N</text>
<text x="101.1" y="122.9">TX5_P</text>
<text x="100.7" y="145.5">TX7_N</text>
<text x="101.1" y="148.3">TX7_P</text>
<text x="100.7" y="154">TX6_N</text>
<text x="101.1" y="156.9">TX6_P</text>
<text x="100.5" y="162.5">RX7_N</text>
<text x="101" y="165.3">RX7_P</text>
<text x="100.5" y="171">RX6_N</text>
<text x="101" y="173.9">RX6_P</text>
</g>
<g font-size="2.5" fill="#800000">
<text x="43.5" y="73.2">LVDS_UART_AB</text>
<text x="120.4" y="186.5">DGND</text>
</g>
<g font-size="1.5" fill="#000080">
<text x="233.7" y="204.9">6</text>
<text x="238.2" y="204.9">15</text>
</g>
</svg>
